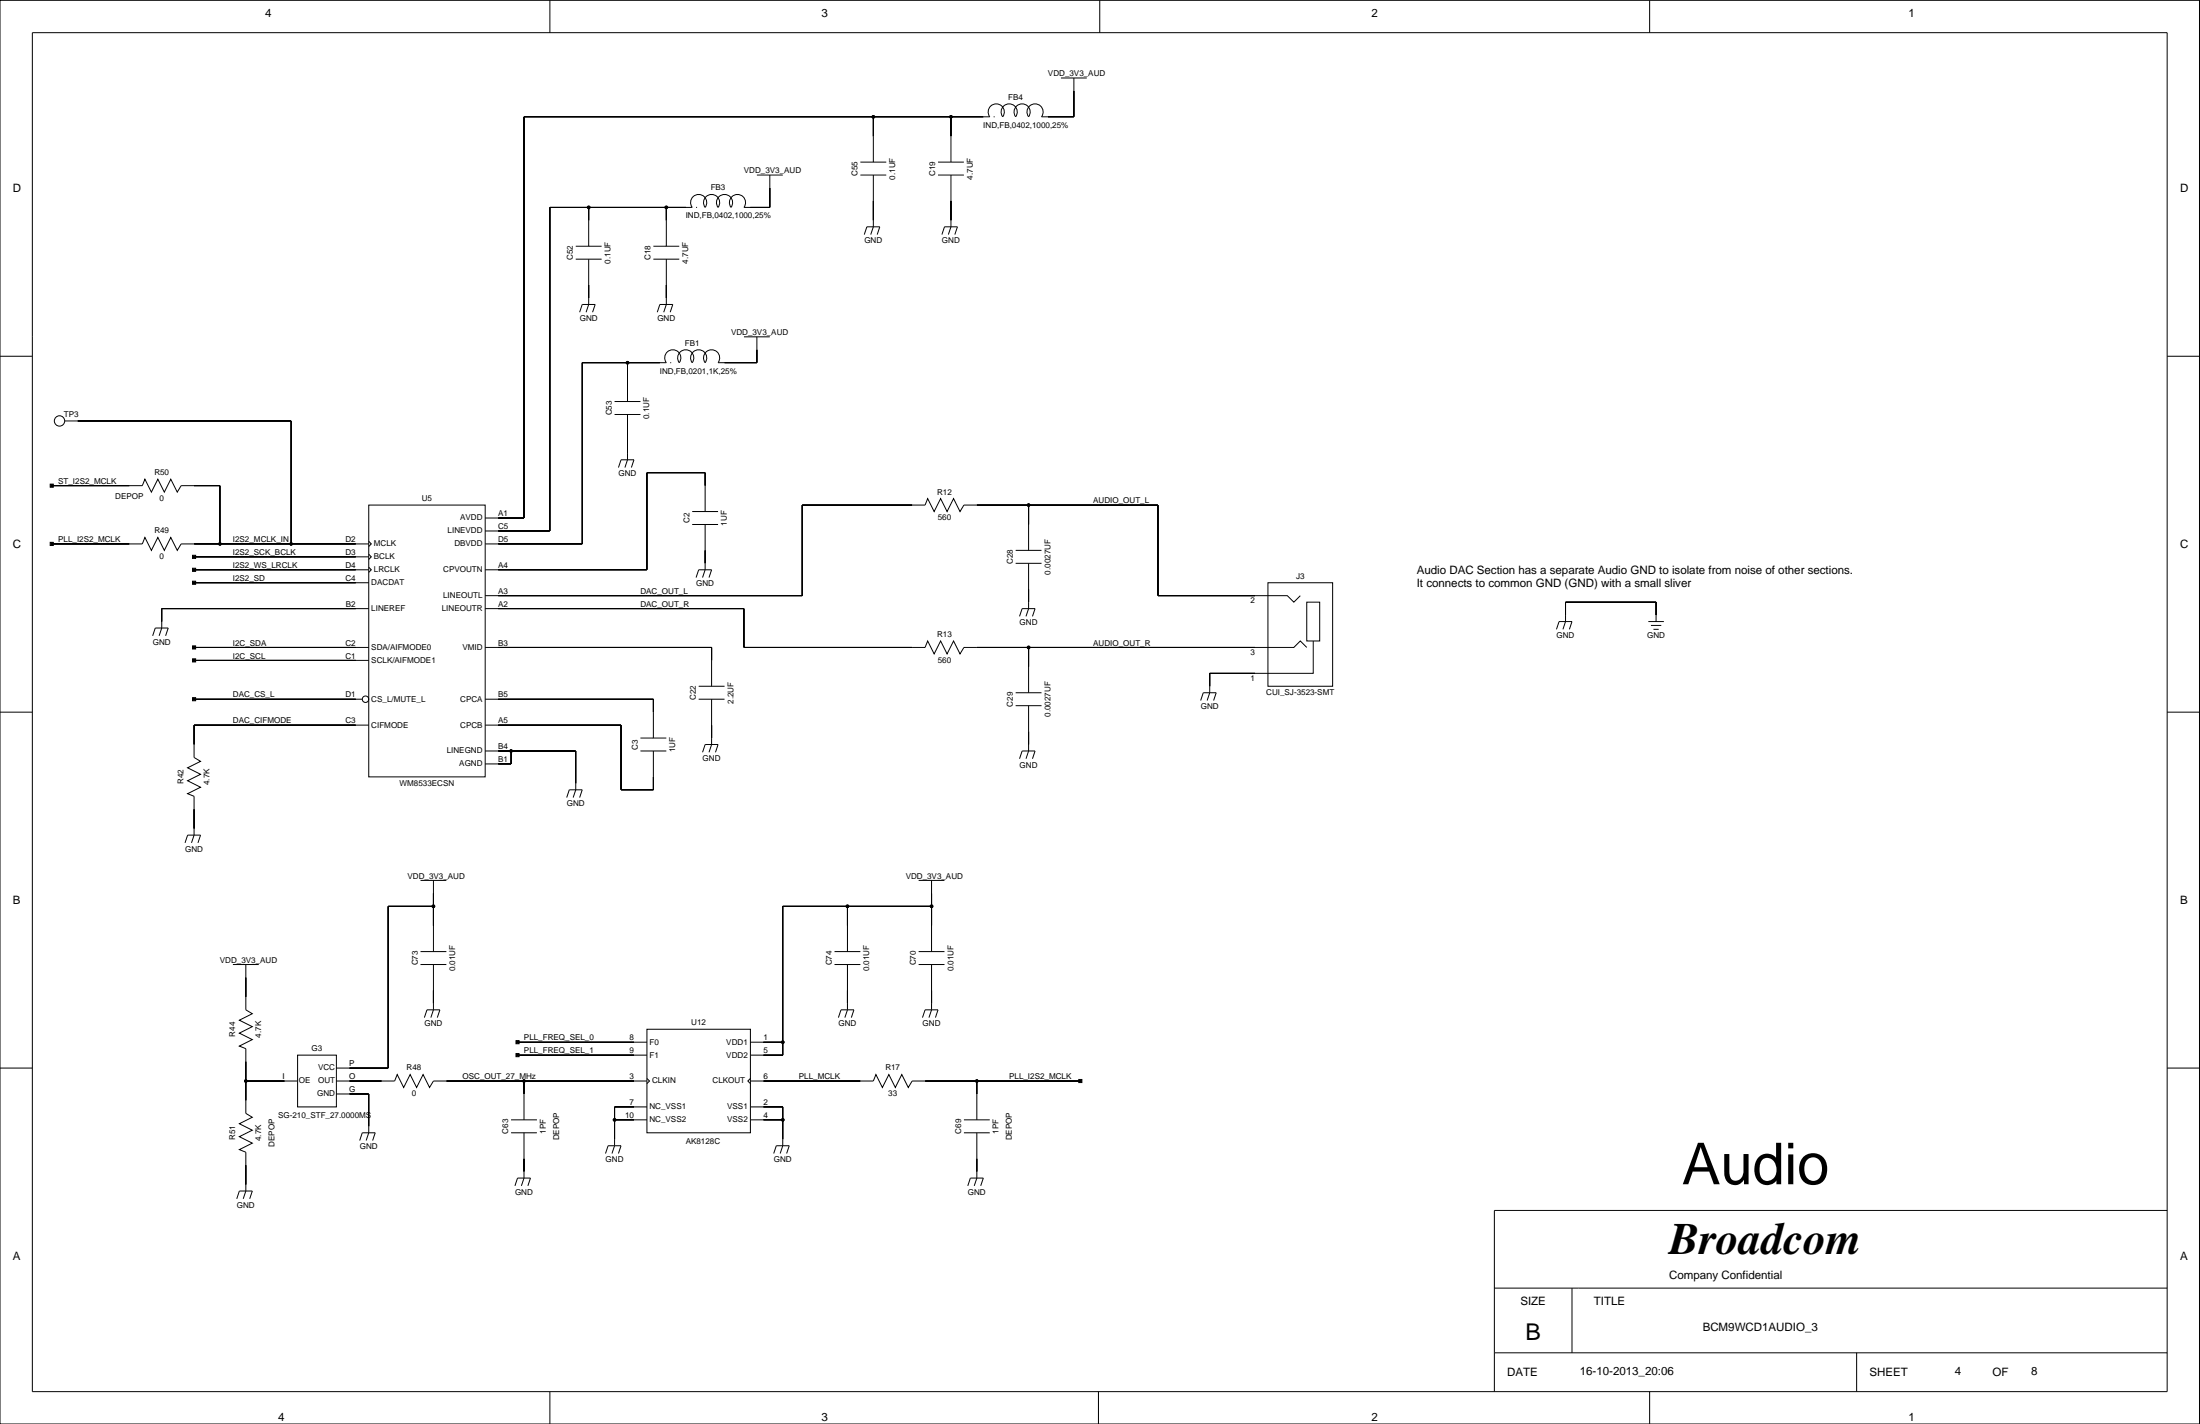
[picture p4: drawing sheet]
<svg xmlns="http://www.w3.org/2000/svg" width="432mm" height="279mm" viewBox="0 0 432 279" stroke-linecap="round" stroke-linejoin="round" font-family="sans-serif">
<g fill="none" stroke="#000" stroke-width=".2">
<path d="M0 .1h431.7v279.3h-431.7zM6.3 6.4h419.1v266.7h-419.1zM107.9 .1v6.3M208.2 15.3h5.1M210.8 15.3v7.6h-6.4a1.59 1.59 0 0 0-.2-2.1 1.59 1.59 0 0 0-2.1 0 1.59 1.59 0 0 0-.2 2.1 1.59 1.59 0 0 0-.2-2.1 1.59 1.59 0 0 0-2.2 0 1.59 1.59 0 0 0-.2 2.1 1.59 1.59 0 0 0-.2-2.1 1.59 1.59 0 0 0-2.1 0 1.59 1.59 0 0 0-.2 2.1 1.59 1.59 0 0 0-.2-2.1 1.59 1.59 0 0 0-2.1 0 1.59 1.59 0 0 0-.2 2.1h-91.5v78.7h-7.6M215.9 .1v6.3M323.8 .1v6.3M148.6 34.3h5M151.1 34.3v6.4h-5.1a1.59 1.59 0 0 0-.2-2.1 1.59 1.59 0 0 0-2.1 0 1.59 1.59 0 0 0-.2 2.1 1.59 1.59 0 0 0-.2-2.1 1.59 1.59 0 0 0-2.2 0 1.59 1.59 0 0 0-.2 2.1 1.59 1.59 0 0 0-.2-2.1 1.59 1.59 0 0 0-2.1 0 1.59 1.59 0 0 0-.2 2.1M168.9 34.3h5.1M168.9 31.8h5.1M171.4 22.9v8.9"/>
<path d="M171.4 34.3v10.2l-.5 1.5M184.1 34.3h5.1M184.1 31.8h5.1M186.6 22.9v8.9M186.6 34.3v10.2l-.5 1.5M195 22.9h.1M113 50.9h5.1M113 48.3h5.1M115.5 40.7v7.6M115.5 50.9v8.8l-.5 1.6M128.2 50.9h5.1M128.2 48.3h5.1"/>
<path d="M130.8 40.7h.1M130.8 40.7v7.6M130.8 50.9v8.8l-.5 1.6M136.6 40.7h.1M138.4 40.7a1.59 1.59 0 0 0-.2-2.1 1.59 1.59 0 0 0-2.1 0 1.59 1.59 0 0 0-.2 2.1h-28v63.5h-12.7M169.6 46l.5-1.5h2.6l-.5 1.5M184.9 46l.5-1.5h2.5l-.5 1.5M0 69.9h6.3M113.8 61.3l.5-1.6h2.5l-.5 1.6M120.6 78.8h5.1M123.2 71.2v7.6M129 61.3l.5-1.6h2.6l-.6 1.6"/>
<path d="M131.5 71.2h.1M138.4 71.2a1.59 1.59 0 0 0-.2-2.2 1.59 1.59 0 0 0-2.1 0 1.59 1.59 0 0 0-.2 2.2 1.59 1.59 0 0 0-.2-2.2 1.59 1.59 0 0 0-2.2 0 1.59 1.59 0 0 0-.2 2.2 1.59 1.59 0 0 0-.2-2.2 1.59 1.59 0 0 0-2.1 0 1.59 1.59 0 0 0-.2 2.2h-16.5v35.5h-19.1M146 66.1h5.1M148.6 66.1v5.1h-7.7a1.59 1.59 0 0 0-.2-2.2 1.59 1.59 0 0 0-2.1 0 1.59 1.59 0 0 0-.2 2.2M425.4 69.9h6.3M10.2 95.3h17.7l.5-1.3 1.3 2.6 1.3-2.6 1.3 2.6 1.2-2.6 1.3 2.6 .8-1.3h7.6v11.4M12.7 82.6h44.4v24.1M72.4 99.1h22.8v53.3h-22.8zM120.6 81.3h5.1M121.4 91.7l.5-1.5h2.5l-.5 1.5M123.2 81.3v8.9l-.5 1.5M201.9 99.1v8.9"/>
<path d="M10.2 106.7h17.7l.5-1.3 1.3 2.6 1.3-2.6 1.3 2.6 1.2-2.6 1.3 2.6 .8-1.3h36.8M38.1 111.8h34.3M38.1 114.3h34.3M38.1 109.3h34.3M72.4 106.2l.5 .5-.5 .5M72.4 108.8l.5 .5-.5 .5M72.4 111.3l.5 .5-.5 .5M72.4 119.4h-40.7v3.8l-.5 1.5M95.2 116.9h62.2v-17.8h24.2l.5-1.3 1.2 2.6 1.3-2.6 1.3 2.6 1.3-2.6 1.2 2.6 .8-1.3h38.1v17.8h25.4l1.2 1.2 1.3-1.2M95.2 119.4h50.8v7.6h35.6l.5-1.2 1.2 2.5 1.3-2.5 1.3 2.5 1.3-2.5 1.2 2.5 .8-1.3h64.7l1.3-1.2 1.3 1.2M135.9 102.9h5M135.9 100.4h5"/>
<path d="M136.6 113.3l.5-1.5h2.6l-.5 1.5M138.4 100.4v-7.6h-11.4v19h-31.8M138.4 102.9v8.9l-.5 1.5M199.3 110.5h5.1M199.3 108h5.1M201.9 110.5v8.9l-.5 1.5M248.9 114.3h12.7v20.4h-12.7zM256.5 118.1h2.5v7.7h-2.5zM0 139.7h6.3M30 124.7l.5-1.5h2.5l-.5 1.5M38.1 127h34.3M38.1 137.2h33"/>
<path d="M38.1 129.6h34.3M95.2 127h44.5v7.7M95.2 137.2h33v7.6M137.1 137.2h5.1M137.1 134.7h5.1M139.7 137.2v8.9l-.5 1.5M199.3 135.9h5.1M199.3 138.5h5.1M200.1 120.9l.5-1.5h2.6l-.6 1.5M201.9 127v8.9M201.9 138.5v8.8l-.5 1.6M235.7 137.4l.5-1.5h2.5l-.5 1.5"/>
<path d="M257.8 125.8v6.3h-20.4v3.8l-.5 1.5M305.5 123.5l.5-1.5h2.5l-.5 1.5M323.5 122h3.1M324 122.7h2.1M324.5 123.5h1.1M325 122v-3.9h-17.7v3.9l-.5 1.5M425.4 139.7h6.3M72.4 142.3h-34.3v6.3l1.3 .8-2.6 1.3 2.6 1.2-2.6 1.3 2.6 1.3-2.6 1.2 1.3 .5v7.7l-.5 1.5M95.2 147.3h17.8v7.7l-.5 1.5M95.2 142.3h26.7v12.7h6.3v-7.7M100.3 147.3v2.6h-5.1M111.2 156.5l.5-1.5h2.6l-.5 1.5"/>
<path d="M125.7 147.3h5.1M125.7 144.8h5.1M137.9 147.6l.5-1.5h2.5l-.5 1.5M200.1 148.9l.5-1.6h2.6l-.6 1.6M36.3 165.4l.5-1.5h2.6l-.5 1.5M82.5 172.7h5.1M85.1 172.7v14M85.1 177.8h-8.9v31.8h-10.2M166.3 177.8v8.9M180.3 172.7h5.1M182.8 172.7v14M182.8 177.8h-29.2v29.2h-6.3"/>
<path d="M45.7 189.3h5.1M48.2 189.3v8.8l1.3 .8-2.5 1.3 2.5 1.2-2.5 1.3 2.5 1.3-2.5 1.2 1.2 .6v12.7l1.3 .7-2.5 1.3 2.5 1.3-2.5 1.2 2.5 1.3-2.5 1.3 1.2 .5v7.6l-.5 1.5M82.5 189.3h5.1M82.5 186.7h5.1M83.3 199.7l.5-1.6h2.5l-.5 1.6M85.1 189.3v8.8l-.5 1.6M163.8 189.3h5.1M163.8 186.7h5.1M164.6 199.7l.5-1.6h2.5l-.5 1.6M166.3 189.3v8.8l-.5 1.6M180.3 189.3h5.1M180.3 186.7h5.1"/>
<path d="M181.1 199.7l.5-1.6h2.5l-.5 1.6M182.8 189.3v8.8l-.5 1.6M0 209.6h6.3M48.2 212.1h10.2M58.4 207h7.6v10.2h-7.6zM66 212.1h11.5l.5-1.3 1.2 2.6 1.3-2.6 1.3 2.6 1.2-2.6 1.3 2.6 .8-1.3h41.9M66 214.6h6.4v7.7l-.5 1.5M100.3 219.7h5.1M101.6 204.5h25.4M101.6 207h25.4M102.8 212.1v7.6M120.6 219.7h6.4"/>
<path d="M127 201.9h20.3v20.4h-20.3zM127 211.6l.5 .5-.5 .5M127 217.2h-6.4v7.6l-.5 1.5M147.3 212.1h24.1l.5-1.3 1.3 2.6 1.3-2.6 1.2 2.6 1.3-2.6 1.3 2.6 .7-1.3h33M147.3 211.6l-.5 .5 .5 .5M147.3 204.5h6.3M147.3 219.7h6.3M147.3 217.2h6.3v7.6l-.5 1.5M189.2 219.7h5.1M191.7 212.1v7.6M425.4 209.6h6.3M46.5 235.2l.5-1.5h2.5l-.5 1.5"/>
<path d="M70.6 223.8l.5-1.5h2.5l-.5 1.5M100.3 222.3h5.1M101.1 232.7l.5-1.5h2.5l-.5 1.5M102.8 222.3v8.9l-.5 1.5M118.8 226.3l.6-1.5h2.5l-.5 1.5M151.9 226.3l.5-1.5h2.5l-.5 1.5M189.2 222.3h5.1M189.9 232.7l.6-1.5h2.5l-.5 1.5M191.7 222.3v8.9l-.5 1.5M425.4 237.5h-132.1v35.6M293.3 252.7h132.1M308.5 252.7v12.7"/>
<path d="M107.9 273.1v6.3M215.6 273.1v6.3M293.3 265.4h132.1M323.8 273.1v6.3M364.4 265.4v7.7"/>
<circle cx="171.4" cy="22.9" r=".25"/>
<circle cx="186.6" cy="22.9" r=".25"/>
<circle cx="115.5" cy="40.7" r=".25"/>
<circle cx="130.8" cy="40.7" r=".25"/>
<circle cx="123.2" cy="71.2" r=".25"/>
<circle cx="11.7" cy="82.6" r="1.02"/>
<circle cx="201.9" cy="99.1" r=".25"/>
<circle cx="43.2" cy="106.7" r=".25"/>
<circle cx="57.1" cy="106.7" r=".25"/>
<circle cx="71.7" cy="137.2" r=".63"/>
<circle cx="201.9" cy="127" r=".25"/>
<circle cx="100.3" cy="147.3" r=".25"/>
<circle cx="85.1" cy="177.8" r=".25"/>
<circle cx="166.3" cy="177.8" r=".25"/>
<circle cx="182.8" cy="177.8" r=".25"/>
<circle cx="48.2" cy="212.1" r=".25"/>
<circle cx="102.8" cy="212.1" r=".25"/>
<circle cx="120.6" cy="219.7" r=".25"/>
<circle cx="153.6" cy="219.7" r=".25"/>
<circle cx="153.6" cy="204.5" r=".25"/>
<circle cx="191.7" cy="212.1" r=".25"/>
</g>
<g fill="#000" stroke="#000" stroke-width=".2">
<path d="M210.8 17.8v5.1z" fill-rule="evenodd"/>
<path d="M102.8 22.9v78.7z" fill-rule="evenodd"/>
<path d="M151.1 36.9v3.8z" fill-rule="evenodd"/>
<path d="M171.4 39.4v3.8z" fill-rule="evenodd"/>
<path d="M102.8 22.9h68.6z" fill-rule="evenodd"/>
<path d="M171.4 22.9v3.8z" fill-rule="evenodd"/>
<path d="M186.6 39.4v3.8z" fill-rule="evenodd"/>
<path d="M186.6 22.9v3.8z" fill-rule="evenodd"/>
<path d="M171.4 22.9h15.2z" fill-rule="evenodd"/>
<path d="M186.6 22.9h6.4z" fill-rule="evenodd"/>
<path d="M205.7 22.9h5.1z" fill-rule="evenodd"/>
<path d="M107.9 40.7v63.5z" fill-rule="evenodd"/>
<path d="M107.9 40.7h7.6z" fill-rule="evenodd"/>
<path d="M115.5 55.9v2.6z" fill-rule="evenodd"/>
<path d="M115.5 40.7v2.5z" fill-rule="evenodd"/>
<path d="M130.8 55.9v2.6z" fill-rule="evenodd"/>
<path d="M130.8 40.7v2.5z" fill-rule="evenodd"/>
<path d="M115.5 40.7h15.3z" fill-rule="evenodd"/>
<path d="M130.8 40.7h3.8z" fill-rule="evenodd"/>
<path d="M147.3 40.7h3.8z" fill-rule="evenodd"/>
<path d="M114.3 71.2v35.5z" fill-rule="evenodd"/>
<path d="M123.2 71.2v2.5z" fill-rule="evenodd"/>
<path d="M114.3 71.2h8.9z" fill-rule="evenodd"/>
<path d="M123.2 71.2h6.3z" fill-rule="evenodd"/>
<path d="M148.6 68.6v2.6z" fill-rule="evenodd"/>
<path d="M142.2 71.2h6.4z" fill-rule="evenodd"/>
<path d="M9.9 95h.6v.6h-.6z" fill-rule="evenodd"/>
<path d="M10.2 95.3h15.2z" fill-rule="evenodd"/>
<path d="M38.1 95.3h5.1z" fill-rule="evenodd"/>
<path d="M43.2 95.3v11.4z" fill-rule="evenodd"/>
<path d="M57.1 82.6v24.1z" fill-rule="evenodd"/>
<path d="M15.2 82.6h41.9z" fill-rule="evenodd"/>
<path d="M123.2 86.4v2.5z" fill-rule="evenodd"/>
<path d="M127 92.8v19z" fill-rule="evenodd"/>
<path d="M127 92.8h11.4z" fill-rule="evenodd"/>
<path d="M138.4 92.8v2.5z" fill-rule="evenodd"/>
<path d="M157.4 99.1v17.8z" fill-rule="evenodd"/>
<path d="M157.4 99.1h21.6z" fill-rule="evenodd"/>
<path d="M201.9 99.1v3.8z" fill-rule="evenodd"/>
<path d="M191.7 99.1h10.2z" fill-rule="evenodd"/>
<path d="M227.3 99.1v17.8z" fill-rule="evenodd"/>
<path d="M201.9 99.1h25.4z" fill-rule="evenodd"/>
<path d="M9.9 106.4h.6v.6h-.6z" fill-rule="evenodd"/>
<path d="M10.2 106.7h15.2z" fill-rule="evenodd"/>
<path d="M31.7 119.4v2.6z" fill-rule="evenodd"/>
<path d="M37.8 114h.6v.6h-.6z" fill-rule="evenodd"/>
<path d="M37.8 111.5h.6v.6h-.6z" fill-rule="evenodd"/>
<path d="M37.8 109h.6v.6h-.6z" fill-rule="evenodd"/>
<path d="M38.1 106.7h5.1z" fill-rule="evenodd"/>
<path d="M43.2 106.7h13.9z" fill-rule="evenodd"/>
<path d="M31.7 119.4h38.1z" fill-rule="evenodd"/>
<path d="M38.1 114.3h31.7z" fill-rule="evenodd"/>
<path d="M38.1 111.8h31.7z" fill-rule="evenodd"/>
<path d="M38.1 109.3h31.7z" fill-rule="evenodd"/>
<path d="M57.1 106.7h12.7z" fill-rule="evenodd"/>
<path d="M97.8 101.6h5z" fill-rule="evenodd"/>
<path d="M97.8 104.2h10.1z" fill-rule="evenodd"/>
<path d="M97.8 106.7h16.5z" fill-rule="evenodd"/>
<path d="M97.8 111.8h29.2z" fill-rule="evenodd"/>
<path d="M138.4 108v2.5z" fill-rule="evenodd"/>
<path d="M146 119.4v7.6z" fill-rule="evenodd"/>
<path d="M97.8 119.4h48.2z" fill-rule="evenodd"/>
<path d="M97.8 116.9h59.6z" fill-rule="evenodd"/>
<path d="M201.9 115.6v2.5z" fill-rule="evenodd"/>
<path d="M227.3 116.9h19z" fill-rule="evenodd"/>
<path d="M307.3 118.1v2.6z" fill-rule="evenodd"/>
<path d="M307.3 118.1h17.7z" fill-rule="evenodd"/>
<path d="M325 118.1v2.6z" fill-rule="evenodd"/>
<path d="M37.8 126.7h.6v.6h-.6z" fill-rule="evenodd"/>
<path d="M37.8 129.3h.6v.6h-.6z" fill-rule="evenodd"/>
<path d="M37.8 136.9h.6v.6h-.6z" fill-rule="evenodd"/>
<path d="M38.1 127h31.7z" fill-rule="evenodd"/>
<path d="M38.1 129.6h31.7z" fill-rule="evenodd"/>
<path d="M38.1 137.2h31.7z" fill-rule="evenodd"/>
<path d="M128.2 137.2v2.5z" fill-rule="evenodd"/>
<path d="M97.8 137.2h30.4z" fill-rule="evenodd"/>
<path d="M97.8 127h41.9z" fill-rule="evenodd"/>
<path d="M139.7 127v2.6z" fill-rule="evenodd"/>
<path d="M146 127h33z" fill-rule="evenodd"/>
<path d="M201.9 127v3.8z" fill-rule="evenodd"/>
<path d="M191.7 127h10.2z" fill-rule="evenodd"/>
<path d="M237.4 132.1v2.6z" fill-rule="evenodd"/>
<path d="M237.4 132.1h8.9z" fill-rule="evenodd"/>
<path d="M201.9 127h44.4z" fill-rule="evenodd"/>
<path d="M38.1 158.8v3.8z" fill-rule="evenodd"/>
<path d="M38.1 142.3v3.8z" fill-rule="evenodd"/>
<path d="M38.1 142.3h31.7z" fill-rule="evenodd"/>
<path d="M100.3 147.3v2.6z" fill-rule="evenodd"/>
<path d="M97.8 147.3h2.5z" fill-rule="evenodd"/>
<path d="M97.8 149.9h2.5z" fill-rule="evenodd"/>
<path d="M113 147.3v6.4z" fill-rule="evenodd"/>
<path d="M100.3 147.3h12.7z" fill-rule="evenodd"/>
<path d="M97.8 142.3h24.1z" fill-rule="evenodd"/>
<path d="M121.9 142.3v12.7z" fill-rule="evenodd"/>
<path d="M128.2 152.4v2.6z" fill-rule="evenodd"/>
<path d="M121.9 155h6.3z" fill-rule="evenodd"/>
<path d="M139.7 142.3v2.5z" fill-rule="evenodd"/>
<path d="M201.9 143.5v2.6z" fill-rule="evenodd"/>
<path d="M76.2 177.8v31.8z" fill-rule="evenodd"/>
<path d="M85.1 175.3v2.5z" fill-rule="evenodd"/>
<path d="M76.2 177.8h8.9z" fill-rule="evenodd"/>
<path d="M85.1 177.8v3.8z" fill-rule="evenodd"/>
<path d="M153.6 177.8v26.7z" fill-rule="evenodd"/>
<path d="M166.3 177.8v3.8z" fill-rule="evenodd"/>
<path d="M153.6 177.8h12.7z" fill-rule="evenodd"/>
<path d="M182.8 175.3v2.5z" fill-rule="evenodd"/>
<path d="M182.8 177.8v3.8z" fill-rule="evenodd"/>
<path d="M166.3 177.8h16.5z" fill-rule="evenodd"/>
<path d="M48.2 191.8v3.8z" fill-rule="evenodd"/>
<path d="M85.1 194.3v2.6z" fill-rule="evenodd"/>
<path d="M166.3 194.3v2.6z" fill-rule="evenodd"/>
<path d="M182.8 194.3v2.6z" fill-rule="evenodd"/>
<path d="M48.2 212.1v3.8z" fill-rule="evenodd"/>
<path d="M48.2 208.3v3.8z" fill-rule="evenodd"/>
<path d="M48.2 212.1h7.7z" fill-rule="evenodd"/>
<path d="M72.4 214.6v6.4z" fill-rule="evenodd"/>
<path d="M68.6 214.6h3.8z" fill-rule="evenodd"/>
<path d="M68.6 212.1h6.3z" fill-rule="evenodd"/>
<path d="M68.6 209.6h7.6z" fill-rule="evenodd"/>
<path d="M101.3 204.2h.6v.6h-.6z" fill-rule="evenodd"/>
<path d="M101.3 206.7h.6v.6h-.6z" fill-rule="evenodd"/>
<path d="M87.6 212.1h15.2z" fill-rule="evenodd"/>
<path d="M102.8 212.1v2.5z" fill-rule="evenodd"/>
<path d="M120.6 219.7v3.8z" fill-rule="evenodd"/>
<path d="M120.6 217.2v2.5z" fill-rule="evenodd"/>
<path d="M120.6 217.2h3.8z" fill-rule="evenodd"/>
<path d="M120.6 219.7h3.8z" fill-rule="evenodd"/>
<path d="M102.8 212.1h21.6z" fill-rule="evenodd"/>
<path d="M101.6 204.5h22.8z" fill-rule="evenodd"/>
<path d="M101.6 207h22.8z" fill-rule="evenodd"/>
<path d="M153.6 219.7v3.8z" fill-rule="evenodd"/>
<path d="M153.6 217.2v2.5z" fill-rule="evenodd"/>
<path d="M149.8 217.2h3.8z" fill-rule="evenodd"/>
<path d="M149.8 219.7h3.8z" fill-rule="evenodd"/>
<path d="M149.8 207h3.8z" fill-rule="evenodd"/>
<path d="M149.8 204.5h3.8z" fill-rule="evenodd"/>
<path d="M153.6 204.5v2.5z" fill-rule="evenodd"/>
<path d="M149.8 212.1h19.1z" fill-rule="evenodd"/>
<path d="M191.7 212.1v2.5z" fill-rule="evenodd"/>
<path d="M181.6 212.1h10.1z" fill-rule="evenodd"/>
<path d="M211.7 211.8h.6v.6h-.6z" fill-rule="evenodd"/>
<path d="M191.7 212.1h20.3z" fill-rule="evenodd"/>
<path d="M48.2 228.6v3.8z" fill-rule="evenodd"/>
<path d="M102.8 227.3v2.6z" fill-rule="evenodd"/>
<path d="M191.7 227.3v2.6z" fill-rule="evenodd"/>
<circle cx="171.4" cy="22.9" r=".25"/>
<circle cx="186.6" cy="22.9" r=".25"/>
<circle cx="115.5" cy="40.7" r=".25"/>
<circle cx="130.8" cy="40.7" r=".25"/>
<circle cx="123.2" cy="71.2" r=".25"/>
<circle cx="201.9" cy="99.1" r=".25"/>
<circle cx="43.2" cy="106.7" r=".25"/>
<circle cx="57.1" cy="106.7" r=".25"/>
<circle cx="201.9" cy="127" r=".25"/>
<circle cx="100.3" cy="147.3" r=".25"/>
<circle cx="85.1" cy="177.8" r=".25"/>
<circle cx="166.3" cy="177.8" r=".25"/>
<circle cx="182.8" cy="177.8" r=".25"/>
<circle cx="48.2" cy="212.1" r=".25"/>
<circle cx="102.8" cy="212.1" r=".25"/>
<circle cx="120.6" cy="219.7" r=".25"/>
<circle cx="153.6" cy="219.7" r=".25"/>
<circle cx="153.6" cy="204.5" r=".25"/>
<circle cx="191.7" cy="212.1" r=".25"/>
</g>
<text font-size="11.3" x="330.1" y="232.4">Audio</text>
<text font-size="8.8" x="327.6" y="246.1">Broadcom</text>
<text font-size="4.5" x="299.4" y="263">B</text>
<g font-size="2.3">
<text x="52.1" y="3.4">4</text>
<text x="161.3" y="3.4">3</text>
<text x="269.2" y="3.4">2</text>
<text x="374.6" y="3.4">1</text>
<text x="2.5" y="37.6">D</text>
<text x="427.9" y="37.6">D</text>
<text x="2.5" y="107.5">C</text>
<text x="427.9" y="107.5">C</text>
<text x="278.1" y="112.5">Audio DAC Section has a separate Audio GND to isolate from noise of other sections.</text>
<text x="278.1" y="115.1">It connects to common GND (GND) with a small sliver</text>
<text x="2.5" y="177.3">B</text>
<text x="427.9" y="177.3">B</text>
<text x="2.5" y="247.1">A</text>
<text x="327.6" y="250.9">Company Confidential</text>
<text x="427.9" y="247.1">A</text>
<text x="298.4" y="256">SIZE</text>
<text x="312.8" y="256">TITLE</text>
<text x="334.2" y="261.1">BCM9WCD1AUDIO_3</text>
<text x="310.1" y="269.7">16-10-2013_20:06</text>
<text x="383.7" y="269.7">4</text>
<text x="398.7" y="269.7">8</text>
<text x="295.8" y="270">DATE</text>
<text x="366.9" y="270">SHEET</text>
<text x="391.1" y="270">OF</text>
<text x="54.6" y="278.9">4</text>
<text x="161.3" y="278.9">3</text>
<text x="269.2" y="278.9">2</text>
<text x="374.6" y="278.9">1</text>
</g>
<g font-size="1.6">
<text x="205.7" y="14.9">VDD_3V3_AUD</text>
<text x="197.9" y="19.6">FB4</text>
<text x="193" y="25.1">IND,FB,0402,1000,25%</text>
<text x="146" y="34">VDD_3V3_AUD</text>
<text x="168.3" y="34.5" transform="rotate(-90 168.3 34.5)">C55</text>
<text x="175.7" y="35.2" transform="rotate(-90 175.7 35.2)">0.1UF</text>
<text x="183.6" y="34.5" transform="rotate(-90 183.6 34.5)">C19</text>
<text x="190.9" y="35.2" transform="rotate(-90 190.9 35.2)">4.7UF</text>
<text x="139.5" y="37.4">FB3</text>
<text x="134.6" y="42.9">IND,FB,0402,1000,25%</text>
<text x="169.7" y="47.8">GND</text>
<text x="184.9" y="47.8">GND</text>
<text x="112.5" y="51" transform="rotate(-90 112.5 51)">C52</text>
<text x="119.8" y="51.7" transform="rotate(-90 119.8 51.7)">0.1UF</text>
<text x="127.7" y="51" transform="rotate(-90 127.7 51)">C18</text>
<text x="135.1" y="51.7" transform="rotate(-90 135.1 51.7)">4.7UF</text>
<text x="113.8" y="63">GND</text>
<text x="129" y="63">GND</text>
<text x="143.5" y="65.7">VDD_3V3_AUD</text>
<text x="134.4" y="67.8">FB1</text>
<text x="129.5" y="73.3">IND,FB,0201,1K,25%</text>
<text x="12.5" y="81.8">TP3</text>
<text x="120.1" y="81.5" transform="rotate(-90 120.1 81.5)">C53</text>
<text x="127.4" y="82.2" transform="rotate(-90 127.4 82.2)">0.1UF</text>
<text x="11.4" y="94.9">ST_I2S2_MCLK</text>
<text x="30.3" y="93.2">R50</text>
<text x="121.4" y="93.5">GND</text>
<text x="22.6" y="98">DEPOP</text>
<text x="31.3" y="98.3">0</text>
<text x="82.8" y="98.3">U5</text>
<text x="97.8" y="101.3">A1</text>
<text x="183.9" y="97">R12</text>
<text x="214.6" y="98.7">AUDIO_OUT_L</text>
<text x="11.4" y="106.4">PLL_I2S2_MCLK</text>
<text x="30.3" y="104.7">R49</text>
<text x="45.7" y="106.4">I2S2_MCLK_IN</text>
<text x="67.8" y="106.4">D2</text>
<text x="73.4" y="107.2">MCLK</text>
<text x="87.9" y="104.7">LINEVDD</text>
<text x="89.2" y="107.2">DBVDD</text>
<text x="90.3" y="102.1">AVDD</text>
<text x="97.8" y="103.8">C5</text>
<text x="97.8" y="106.4">D5</text>
<text x="135.3" y="102.7" transform="rotate(-90 135.3 102.7)">C2</text>
<text x="142.7" y="103.1" transform="rotate(-90 142.7 103.1)">1UF</text>
<text x="184.1" y="102.1">560</text>
<text x="31.3" y="109.7">0</text>
<text x="45.7" y="114">I2S2_SD</text>
<text x="45.7" y="111.4">I2S2_WS_LRCLK</text>
<text x="45.7" y="108.9">I2S2_SCK_BCLK</text>
<text x="67.8" y="111.4">D4</text>
<text x="67.8" y="108.9">D3</text>
<text x="67.8" y="114">C4</text>
<text x="73.4" y="109.7">BCLK</text>
<text x="73.4" y="112.3">LRCLK</text>
<text x="87" y="112.3">CPVOUTN</text>
<text x="97.8" y="111.4">A4</text>
<text x="198.8" y="110.7" transform="rotate(-90 198.8 110.7)">C28</text>
<text x="206.2" y="112.7" transform="rotate(-90 206.2 112.7)">0.0027UF</text>
<text x="254.4" y="113.5">J3</text>
<text x="67.9" y="119.1">B2</text>
<text x="72.9" y="114.8">DACDAT</text>
<text x="72.9" y="119.9">LINEREF</text>
<text x="86.7" y="119.9">LINEOUTR</text>
<text x="87" y="117.4">LINEOUTL</text>
<text x="97.8" y="119.1">A2</text>
<text x="97.8" y="116.5">A3</text>
<text x="125.7" y="116.5">DAC_OUT_L</text>
<text x="125.7" y="119.1">DAC_OUT_R</text>
<text x="136.6" y="115.1">GND</text>
<text x="245.4" y="118.3">2</text>
<text x="183.9" y="125">R13</text>
<text x="200.1" y="122.7">GND</text>
<text x="305.5" y="125.2">GND</text>
<text x="323.3" y="125.2">GND</text>
<text x="30" y="126.5">GND</text>
<text x="45.7" y="126.7">I2C_SDA</text>
<text x="45.7" y="129.2">I2C_SCL</text>
<text x="67.8" y="126.7">C2</text>
<text x="67.8" y="129.2">C1</text>
<text x="72.9" y="130">SCLK/AIFMODE1</text>
<text x="72.9" y="127.5">SDA/AIFMODE0</text>
<text x="90.8" y="127.5">VMID</text>
<text x="97.8" y="126.7">B3</text>
<text x="184.1" y="130">560</text>
<text x="214.6" y="126.7">AUDIO_OUT_R</text>
<text x="245.4" y="128.5">3</text>
<text x="45.7" y="136.8">DAC_CS_L</text>
<text x="67.8" y="136.8">D1</text>
<text x="72.9" y="137.7">CS_L/MUTE_L</text>
<text x="90.3" y="137.7">CPCA</text>
<text x="97.8" y="136.8">B5</text>
<text x="136.6" y="137.4" transform="rotate(-90 136.6 137.4)">C22</text>
<text x="245.4" y="133.5">1</text>
<text x="248.5" y="136.4">CUI_SJ-3523-SMT</text>
<text x="45.7" y="141.9">DAC_CIFMODE</text>
<text x="67.8" y="141.9">C3</text>
<text x="72.9" y="142.7">CIFMODE</text>
<text x="90.3" y="142.7">CPCB</text>
<text x="97.8" y="141.9">A5</text>
<text x="144" y="138.1" transform="rotate(-90 144 138.1)">2.2UF</text>
<text x="198.8" y="138.6" transform="rotate(-90 198.8 138.6)">C29</text>
<text x="206.2" y="140.7" transform="rotate(-90 206.2 140.7)">0.0027UF</text>
<text x="235.7" y="139.2">GND</text>
<text x="87.7" y="147.8">LINEGND</text>
<text x="97.8" y="147">B4</text>
<text x="97.8" y="149.5">B1</text>
<text x="125.2" y="147.1" transform="rotate(-90 125.2 147.1)">C3</text>
<text x="132.5" y="147.6" transform="rotate(-90 132.5 147.6)">1UF</text>
<text x="137.9" y="149.3">GND</text>
<text x="36" y="153.9" transform="rotate(-90 36 153.9)">R42</text>
<text x="41.1" y="154.1" transform="rotate(-90 41.1 154.1)">4.7K</text>
<text x="78.4" y="154.2">WM8533ECSN</text>
<text x="90.1" y="150.4">AGND</text>
<text x="200.1" y="150.6">GND</text>
<text x="111.2" y="158.2">GND</text>
<text x="36.3" y="167.1">GND</text>
<text x="80" y="172.4">VDD_3V3_AUD</text>
<text x="177.8" y="172.4">VDD_3V3_AUD</text>
<text x="43.2" y="188.9">VDD_3V3_AUD</text>
<text x="82" y="189.4" transform="rotate(-90 82 189.4)">C73</text>
<text x="89.4" y="190.6" transform="rotate(-90 89.4 190.6)">0.01UF</text>
<text x="163.3" y="189.4" transform="rotate(-90 163.3 189.4)">C74</text>
<text x="170.6" y="190.6" transform="rotate(-90 170.6 190.6)">0.01UF</text>
<text x="179.8" y="189.4" transform="rotate(-90 179.8 189.4)">C70</text>
<text x="187.1" y="190.6" transform="rotate(-90 187.1 190.6)">0.01UF</text>
<text x="46.2" y="203.4" transform="rotate(-90 46.2 203.4)">R44</text>
<text x="51.3" y="203.6" transform="rotate(-90 51.3 203.6)">4.7K</text>
<text x="83.3" y="201.4">GND</text>
<text x="135.7" y="201.2">U12</text>
<text x="164.6" y="201.4">GND</text>
<text x="181.1" y="201.4">GND</text>
<text x="61.2" y="206.2">G3</text>
<text x="68.6" y="209.2">P</text>
<text x="102.8" y="204.1">PLL_FREQ_SEL_0</text>
<text x="102.8" y="206.7">PLL_FREQ_SEL_1</text>
<text x="123.6" y="206.7">9</text>
<text x="123.6" y="204.1">8</text>
<text x="127.5" y="205">F0</text>
<text x="127.5" y="207.5">F1</text>
<text x="142.6" y="205">VDD1</text>
<text x="142.6" y="207.5">VDD2</text>
<text x="149.8" y="206.7">5</text>
<text x="149.8" y="204.1">1</text>
<text x="55.4" y="211.7">I</text>
<text x="58.7" y="212.6">OE</text>
<text x="62.3" y="215.1">GND</text>
<text x="62.4" y="212.6">OUT</text>
<text x="62.4" y="210">VCC</text>
<text x="68.6" y="214.3">G</text>
<text x="68.6" y="211.7">O</text>
<text x="79.8" y="210">R48</text>
<text x="80.8" y="215.1">0</text>
<text x="90.8" y="211.7">OSC_OUT_27_MHz</text>
<text x="123.6" y="211.7">3</text>
<text x="128" y="212.6">CLKIN</text>
<text x="139.9" y="212.6">CLKOUT</text>
<text x="149.8" y="211.7">6</text>
<text x="156.8" y="211.7">PLL_MCLK</text>
<text x="173.8" y="210">R17</text>
<text x="174.3" y="215.1">33</text>
<text x="198.1" y="211.7">PLL_I2S2_MCLK</text>
<text x="54.6" y="219.4">SG-210_STF_27.0000MS</text>
<text x="122.7" y="219.4">10</text>
<text x="123.6" y="216.8">7</text>
<text x="127.5" y="220.2">NC_VSS2</text>
<text x="127.5" y="217.7">NC_VSS1</text>
<text x="142.7" y="217.7">VSS1</text>
<text x="142.7" y="220.2">VSS2</text>
<text x="149.8" y="219.4">4</text>
<text x="149.8" y="216.8">2</text>
<text x="46.2" y="223.7" transform="rotate(-90 46.2 223.7)">R51</text>
<text x="51.3" y="223.9" transform="rotate(-90 51.3 223.9)">4.7K</text>
<text x="53.9" y="225" transform="rotate(-90 53.9 225)">DEPOP</text>
<text x="70.6" y="225.5">GND</text>
<text x="99.8" y="222.4" transform="rotate(-90 99.8 222.4)">C63</text>
<text x="107.1" y="222.4" transform="rotate(-90 107.1 222.4)">1PF</text>
<text x="109.7" y="223.8" transform="rotate(-90 109.7 223.8)">DEPOP</text>
<text x="134.6" y="224.4">AK8128C</text>
<text x="188.6" y="222.4" transform="rotate(-90 188.6 222.4)">C69</text>
<text x="196" y="222.4" transform="rotate(-90 196 222.4)">1PF</text>
<text x="198.6" y="223.8" transform="rotate(-90 198.6 223.8)">DEPOP</text>
<text x="118.9" y="228.1">GND</text>
<text x="151.9" y="228.1">GND</text>
<text x="46.5" y="237">GND</text>
<text x="101.1" y="234.4">GND</text>
<text x="190" y="234.4">GND</text>
</g>
</svg>
